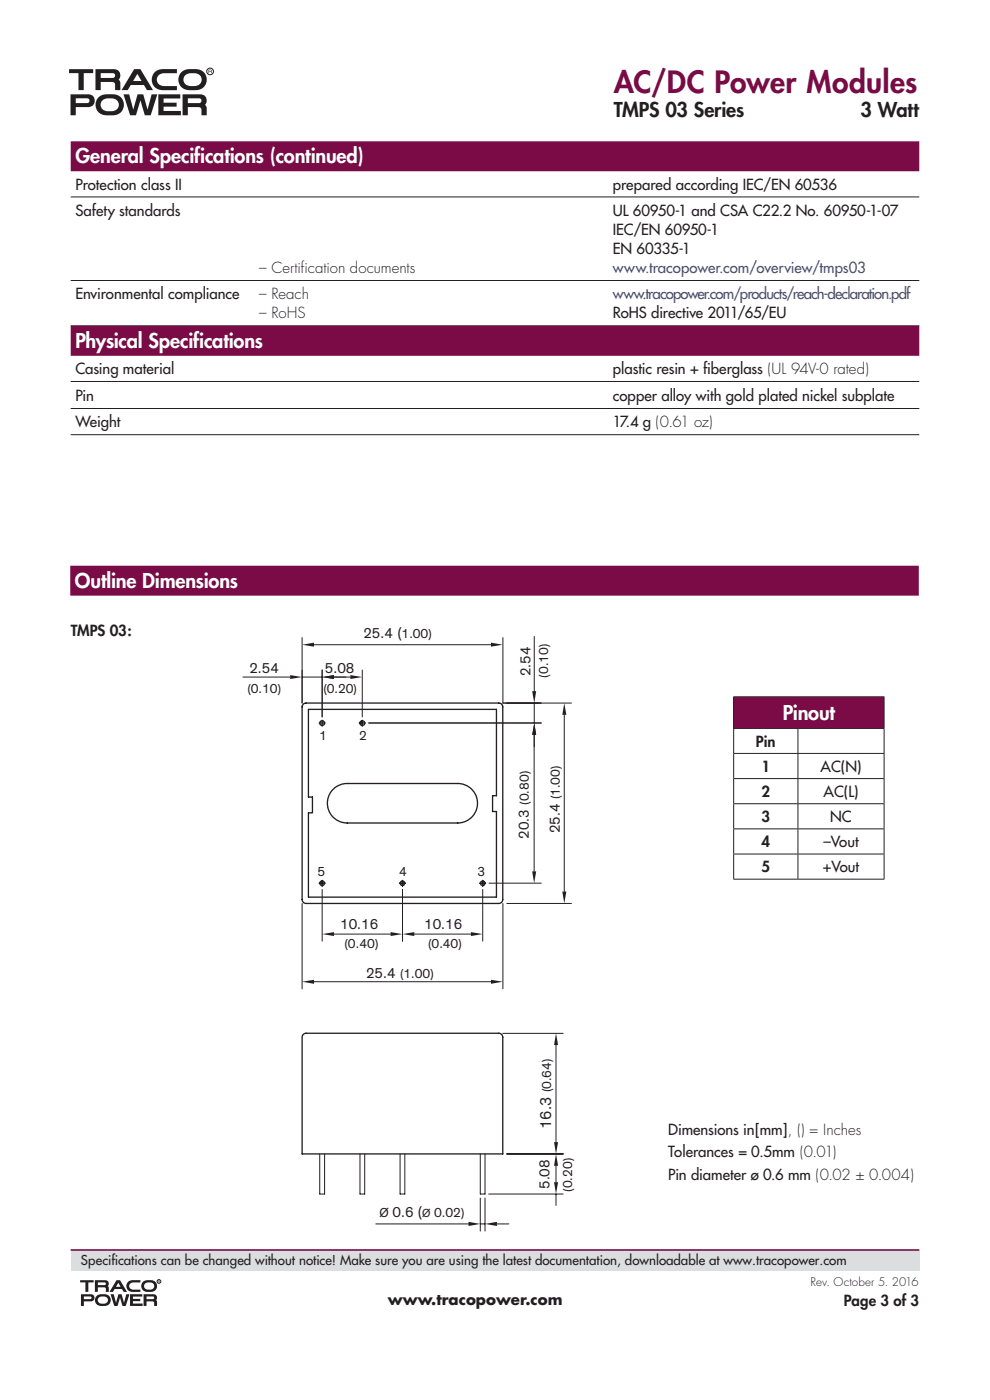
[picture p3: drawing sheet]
<svg xmlns="http://www.w3.org/2000/svg" width="210mm" height="297mm" viewBox="0 0 210 297" stroke-linecap="round" stroke-linejoin="round" font-family="sans-serif">
<g fill="#231f20">
<path d="M33 15.2l1-.5h3.5v.8h-2.6a1.38 1.38 0 0 0-1.6 1.4 1.38 1.38 0 0 0 1.6 1.4h2.6v.8h-2.9a2.25 2.25 0 0 1-2.3-1.4 2.25 2.25 0 0 1 .7-2.5z"/>
<path d="M38.6 15.2a2.25 2.25 0 0 0-.6 2.5 2.25 2.25 0 0 0 2.2 1.4 3.3 3.3 0 0 0 3.2-.8 2.24 2.24 0 0 0 .2-2.4 2.24 2.24 0 0 0-2.1-1.2 3.8 3.8 0 0 0-2.9 .5zM39.2 16.1a2.66 2.66 0 0 1 3.3 0 1.38 1.38 0 0 1 .1 1.5 1.38 1.38 0 0 1-1.4 .7 1.91 1.91 0 0 1-2.2-1v-.8z"/>
<path d="M21 20.5a2.25 2.25 0 0 0-.6 2.6 2.25 2.25 0 0 0 2.3 1.4 3.3 3.3 0 0 0 3.1-.9 2.24 2.24 0 0 0 .2-2.4 2.24 2.24 0 0 0-2-1.2 3.8 3.8 0 0 0-3 .5zM21.6 21.4a2.66 2.66 0 0 1 3.4 0 1.37 1.37 0 0 1 0 1.6 1.37 1.37 0 0 1-1.4 .6 1.91 1.91 0 0 1-2.2-1v-.8z"/>
</g>
<circle cx="44.6" cy="15.2" r=".71" fill="none" stroke="#231f20" stroke-width=".21"/>
<g fill="#231f20">
<path d="M14.6 14.7h5.2v.8h-2v3.6h-1.1v-3.6h-2z"/>
<path d="M26.2 20h1.2l.9 3.2 .9-3.2h1.2l.9 3.2 .9-3.2h1.2l-1.4 4.5h-1.3l-.9-3.2-1 3.2h-1.2z"/>
<path d="M33.6 20h4.6v.9h-3.5v.9h2.8v.8h-2.8v.9h3.7v1h-4.8z"/>
<path d="M28.4 14.7l-2.6 4.4h1.3l.6-1.1h2.8l.7 1.1h1.3l-2.7-4.4zM29.1 15.7l.9 1.5h-1.8z"/>
<path d="M44.2 14.8h.7l-.1 .4 .1 .4-.2-.4h-.4v.4h-.1zM44.3 14.9v.2h.5v-.2z"/>
</g>
<g fill="#231f20">
<path d="M21.4 15.5v1h2.5a.52 .52 0 0 0 .5-.3 .52 .52 0 0 0-.2-.6zM20.3 14.7h3.8a1.32 1.32 0 0 1 1.3 .7 1.32 1.32 0 0 1-.2 1.5l.3 .4v1.8h-1.1v-.8a.69 .69 0 0 0-.7-.9h-2.3v1.7h-1.1z" fill-rule="evenodd"/>
<path d="M15 20v4.5h1.1v-1.8h2.5a1.36 1.36 0 0 0 1.5-1.3 1.36 1.36 0 0 0-1.5-1.4zM16.1 20.9h2.7a.52 .52 0 0 1 .2 .6 .52 .52 0 0 1-.5 .4h-2.4z" fill-rule="evenodd"/>
<path d="M38.7 20v4.5h1.1v-1.8h2.3a.66 .66 0 0 1 .6 .9v.9h1.2l-.1-1.9-.3-.4a1.32 1.32 0 0 0 .2-1.5 1.32 1.32 0 0 0-1.3-.7zM39.8 20.9h2.7a.53 .53 0 0 1 .2 .6 .53 .53 0 0 1-.5 .4h-2.4z" fill-rule="evenodd"/>
</g>
<path d="M15 265.2h180v4.4h-180z" fill="#dcdddf"/>
<path d="M15 265.2h180" fill="none" stroke="#77154d" stroke-width=".35"/>
<g fill="#231f20">
<path d="M27.3 271.8l.8-.2h1.7v.5h-1.5a.77 .77 0 0 0-.9 .7 .77 .77 0 0 0 .9 .8h1.5v.5h-1.7a1.26 1.26 0 0 1-1.2-.8 1.26 1.26 0 0 1 .4-1.5z"/>
<path d="M30.8 272.3l.7-.2a.85 .85 0 0 1 1 .2 .85 .85 0 0 1 0 1.1l-.7 .2a.85 .85 0 0 1-1-.2 .85 .85 0 0 1 0-1.1zM30.4 271.8a1.26 1.26 0 0 0-.4 1.5 1.26 1.26 0 0 0 1.3 .8 1.62 1.62 0 0 0 2-.9 1.24 1.24 0 0 0-1.3-1.6h-1.2z"/>
<path d="M21 275.3l.6-.3a.85 .85 0 0 1 1.1 .3 .85 .85 0 0 1 0 1l-.7 .3a.85 .85 0 0 1-1-.3 .85 .85 0 0 1 0-1zM20.6 274.8a1.26 1.26 0 0 0-.4 1.5 1.26 1.26 0 0 0 1.3 .8 1.62 1.62 0 0 0 1.9-.9 1.24 1.24 0 0 0-1.2-1.6h-1.2z"/>
</g>
<circle cx="33.7" cy="271.8" r=".4" fill="none" stroke="#231f20" stroke-width=".21"/>
<g fill="#231f20">
<path d="M17 271.6h2.9v.5h-1.2v2h-.6v-2h-1.1z"/>
<path d="M23.5 274.6h.6l.5 1.8 .5-1.8h.7l.5 1.8 .5-1.8h.7l-.8 2.4h-.7l-.5-1.7-.6 1.7h-.7z"/>
<path d="M27.6 274.6h2.6v.5h-2v.5h1.5v.4h-1.5v.5h2.1v.5h-2.7z"/>
<path d="M25.1 272.1l.5 .9h-1zM24.7 271.6l-1.5 2.5h.8l.3-.6h1.6l.3 .6h.8l-1.5-2.5z"/>
<path d="M33.6 271.7v.1h.2zM33.5 271.6l.4 .1v.4l-.1-.2-.3 .2z"/>
</g>
<g fill="#231f20">
<path d="M20.1 271.6h2.2a.73 .73 0 0 1 .7 .4 .73 .73 0 0 1-.1 .8l.2 .5v.8h-.6v-.4a.4 .4 0 0 0-.4-.6h-1.3v1h-.7zM20.8 272.1v.5h1.4l.3-.3-.3-.2z" fill-rule="evenodd"/>
<path d="M17.8 275l1.5 .1 .1 .4-.3 .1h-1.3zM17.2 274.6v2.4h.6v-.9h1.4a.76 .76 0 0 0 .8-.8 .76 .76 0 0 0-.8-.7z" fill-rule="evenodd"/>
<path d="M31.1 275l1.5 .1 .1 .4-.3 .1h-1.3zM30.5 274.6v2.4h.6v-.9h1.2a.71 .71 0 0 1 .4 .9h.6v-.7l-.2-.5 .2-.2a.74 .74 0 0 0-.8-1z" fill-rule="evenodd"/>
</g>
<path d="M14.9 123.2h180" fill="none" stroke="#7b0b46" stroke-width="6.3" stroke-linecap="butt"/>
<path d="M155.6 147.8h31.9v6.7h-31.9z" fill="#7b0b46"/>
<g fill="none" stroke="#231f20" stroke-width=".21">
<path d="M15 41.8h180M15 59.5h180M15 69.1h180M15 80.9h180M15 86.7h180M15 92.2h180M155.6 147.8h32M155.6 154.5h32M155.6 159.8h32M155.6 147.9v6.5M155.6 154.6v5.2M155.6 159.9v5.2"/>
<path d="M169.3 154.6v5.2M169.3 159.9v5.2M187.5 147.9v6.5M187.5 154.6v5.2M187.5 159.9v5.2M155.6 165.2h32M155.6 170.5h32M155.6 175.8h32M155.6 165.2v5.2M155.6 170.6v5.2M155.6 175.9v5.2M169.3 165.2v5.2"/>
<path d="M169.3 170.6v5.2M169.3 175.9v5.2M187.5 165.2v5.2M187.5 170.6v5.2M187.5 175.9v5.2M155.6 181.2h32M155.6 186.5h32M155.6 181.2v5.2M169.3 181.2v5.2M187.5 181.2v5.2M103.7 253.3h15.8M107.5 244.8h12"/>
<path d="M117.9 247.3v3.5M117.9 253.3v2.4"/>
</g>
<path d="M15 33.2h180M15 72.3h180M157 151.3h29.1" fill="none" stroke="#7b0b46" stroke-width="6.3" stroke-linecap="butt"/>
<path d="M64.4 149.3l.5-.1h40.9a.83 .83 0 0 1 .8 .8v40.8a.83 .83 0 0 1-.8 .9h-40.9a.83 .83 0 0 1-.8-.9v-40.9zM65.4 150.5h39.9v18.3h-.8v3.4h.8v18.1h-39.9v-17.9h.9v-3.3h-.9zM70.5 167.6l.1-.1a4.8 4.8 0 0 1 2.5-1.3h24a4.2 4.2 0 0 1 4.1 3.6l.1 .9a4.2 4.2 0 0 1-4.2 3.9h-23.5a4.2 4.2 0 0 1-4.2-3.9l.2-1.5 .5-1zM64.3 219.5l.5-.3h41a.84 .84 0 0 1 .8 .8v24.8h-42.5v-24.8z" fill="none" stroke="#231f20" stroke-width=".28"/>
<g fill="#231f20">
<path d="M117.9 244.8l.5 2.5h-.9z"/>
<path d="M117.5 250.8h.9l-.5 2.5z"/>
</g>
<path d="M107.5 149.2h13.7M119.7 151.7v37.4M107.5 191.7h13.7" fill="none" stroke="#231f20" stroke-width=".21"/>
<g fill="#231f20">
<path d="M119.7 149.2l.4 2.5h-.8z"/>
<path d="M119.3 189.1h.8l-.4 2.6z"/>
</g>
<path d="M107.5 149.2h7.2M106.6 219.2h12.9M117.9 221.7v20.6M107.5 244.8h12" fill="none" stroke="#231f20" stroke-width=".21"/>
<g fill="#231f20">
<path d="M117.5 242.3h.9l-.5 2.5z"/>
<path d="M117.9 219.2l.5 2.5h-.9z"/>
</g>
<path d="M68.3 152.8v1.2" fill="none" stroke="#231f20" stroke-width=".28"/>
<path d="M64.1 135.3v13.9M66.6 136.8h37.5M106.7 135.3v13.9" fill="none" stroke="#231f20" stroke-width=".21"/>
<g fill="#231f20">
<path d="M64.1 136.8l2.5-.5v.9z"/>
<path d="M104.1 136.3l2.5 .5-2.5 .4z"/>
</g>
<path d="M51.5 143.6h10.1M64.1 142.1v7.1M64.1 143.6h4.2M68.3 142.1v10M70.8 143.6h2.6M106.7 149.2h7.5" fill="none" stroke="#231f20" stroke-width=".21"/>
<path d="M67.7 153.4h1.3" fill="none" stroke="#231f20" stroke-width=".28"/>
<g fill="#231f20">
<path d="M68.3 143.6l2.5-.4v.8z"/>
<path d="M61.6 143.2l2.5 .4-2.5 .4z"/>
</g>
<path d="M68.3 142.1v10M70.8 143.6h3.5M76.8 142.1v10" fill="none" stroke="#231f20" stroke-width=".21"/>
<g fill="#231f20">
<path d="M68.3 143.6l2.5-.4v.8z"/>
<path d="M74.3 143.2l2.5 .4-2.5 .4z"/>
</g>
<path d="M68.3 188.7v11M70.8 198.2h12.1M85.4 188.7v11" fill="none" stroke="#231f20" stroke-width=".21"/>
<g fill="#231f20">
<path d="M82.9 197.7l2.5 .5-2.5 .4z"/>
<path d="M68.3 198.2l2.5-.5v.9z"/>
</g>
<path d="M85.4 188.7v11M87.9 198.2h12M102.4 188.7v11" fill="none" stroke="#231f20" stroke-width=".21"/>
<g fill="#231f20">
<path d="M85.4 198.2l2.5-.5v.9z"/>
<path d="M99.9 197.7l2.5 .5-2.5 .4z"/>
</g>
<path d="M64.1 191.7v18.1M106.7 191.7v18.1M66.6 208.3h37.5" fill="none" stroke="#231f20" stroke-width=".21"/>
<g fill="#231f20">
<path d="M104.1 207.9l2.5 .4-2.5 .4z"/>
<path d="M64.1 208.3l2.5-.4v.8z"/>
</g>
<path d="M78.2 153.4h36.6M113.3 155.9v29M103.7 187.4h11.1" fill="none" stroke="#231f20" stroke-width=".21"/>
<g fill="#231f20">
<path d="M113.3 153.4l.4 2.5h-.8z"/>
<path d="M112.9 184.9h.8l-.4 2.5z"/>
</g>
<path d="M113.3 135v11.6M78.2 153.4h36.6M106.7 149.2h8.1M113.3 149.2v4.2M113.3 155.9v2.5" fill="none" stroke="#231f20" stroke-width=".21"/>
<g fill="#231f20">
<path d="M113.3 153.4l.4 2.5h-.8z"/>
<path d="M112.9 146.6h.8l-.4 2.6z"/>
</g>
<path d="M67.8 244.8v8.5h1.1v-8.5M76.4 244.8v8.5h1v-8.5M79.7 259.6h19.7M84.9 244.8v8.5h1v-8.5M101.9 254.2v7M101.9 259.6h1M101.9 244.8v8.5h1v-8.5M102.9 254.2v7M105.4 259.6h2.5" fill="none" stroke="#231f20" stroke-width=".21"/>
<g fill="none" stroke="#231f20" stroke-width=".28">
<path d="M76.2 153.4h1.3M76.8 152.8v1.2M67.7 187.4h1.3M68.3 186.8v1.2M84.7 187.4h1.3M85.4 186.8v1.2M101.8 187.4h1.2M102.4 186.8v1.2"/>
<circle cx="68.3" cy="153.4" r=".51"/>
<circle cx="76.9" cy="153.4" r=".52"/>
<circle cx="68.3" cy="187.4" r=".5"/>
<circle cx="85.4" cy="187.4" r=".5"/>
<circle cx="102.4" cy="187.4" r=".5"/>
</g>
<g fill="#231f20">
<path d="M102.9 259.6l2.5-.4v.9z"/>
<path d="M99.4 259.2l2.5 .4-2.5 .5z"/>
</g>
<text font-size="6.3" fill="#7b0b46" x="130.2" y="19.8">AC/DC Power Modules</text>
<g font-size="4.2" fill="#231f20">
<text x="130.2" y="24.7">TMPS 03 Series</text>
<text x="182.6" y="24.7">3 Watt</text>
</g>
<g font-size="4.2" fill="#fff">
<text x="16" y="34.7">General Specifications (continued)</text>
<text x="16" y="73.8">Physical Specifications</text>
<text x="15.9" y="124.7">Outline Dimensions</text>
<text x="166" y="152.8">Pinout</text>
</g>
<g font-size="3.4" fill="#231f20">
<text x="116.9" y="239.5" transform="rotate(-90 116.9 239.5)">16.3</text>
<text x="88.7" y="258.3">(</text>
</g>
<g font-size="3.2" fill="#231f20">
<text x="16" y="40.2">Protection class II</text>
<text x="130" y="40.2">prepared according IEC/EN 60536</text>
<text x="16" y="45.8">Safety standards</text>
<text x="130" y="45.8">UL 60950-1 and CSA C22.2 No. 60950-1-07</text>
<text x="130" y="49.8">IEC/EN 60950-1</text>
<text x="130" y="53.9">EN 60335-1</text>
<text x="55" y="57.9">– Certification documents</text>
<text x="16" y="63.5">Environmental compliance</text>
<text x="55" y="63.5">– Reach</text>
<text x="55" y="67.5">– RoHS</text>
<text x="130" y="67.5">RoHS directive 2011/65/EU</text>
<text x="16" y="79.4">Casing material</text>
<text x="130" y="79.4">plastic resin + fiberglass (UL 94V-0 rated)</text>
<text x="16" y="85.1">Pin</text>
<text x="130" y="85.1">copper alloy with gold plated nickel subplate</text>
<text x="16" y="90.6">Weight</text>
<text x="130" y="90.6">17.4 g (0.61 oz)</text>
<text x="15" y="135">TMPS 03:</text>
<text x="160.3" y="158.4">Pin</text>
<text x="161.5" y="163.8">1</text>
<text x="174.1" y="163.8">AC(N)</text>
<text x="161.5" y="169.1">2</text>
<text x="174.7" y="169.1">AC(L)</text>
<text x="161.5" y="174.4">3</text>
<text x="161.5" y="179.8">4</text>
<text x="174.7" y="179.8">–Vout</text>
<text x="176.1" y="174.4">NC</text>
<text x="161.5" y="185.1">5</text>
<text x="174.5" y="185.1">+Vout</text>
<text x="141.7" y="240.8">Dimensions in[mm], () = Inches</text>
<text x="141.7" y="245.5">Tolerances = 0.5mm (0.01)</text>
<text x="141.7" y="250.3">Pin diameter ø 0.6 mm (0.02 ± 0.004)</text>
<text x="82.3" y="276.9">www.tracopower.com</text>
<text x="179" y="277">Page 3 of 3</text>
</g>
<g font-size="3.2" fill="#3a4894">
<text x="130" y="57.9">www.tracopower.com/overview/tmps03</text>
<text x="130" y="63.5">www.tracopower.com/products/reach-declaration.pdf</text>
</g>
<g font-size="3.1" fill="#231f20">
<text x="77.1" y="135.3">25.4 (1.00)</text>
<text x="52.9" y="142.8">2.54</text>
<text x="68.9" y="142.8">5.08</text>
<text x="112.5" y="143.5" transform="rotate(-90 112.5 143.5)">2.54</text>
<text x="112.2" y="178" transform="rotate(-90 112.2 178)">20.3 (0.80)</text>
<text x="118.7" y="176.8" transform="rotate(-90 118.7 176.8)">25.4 (1.00)</text>
<text x="72.2" y="197.1">10.16</text>
<text x="90" y="197.1">10.16</text>
<text x="77.6" y="207.5">25.4 (1.00)</text>
<text x="116.6" y="252.2" transform="rotate(-90 116.6 252.2)">5.08</text>
</g>
<g font-size="2.8" fill="#231f20">
<text x="116.3" y="143.8" transform="rotate(-90 116.3 143.8)">(0.10)</text>
<text x="52.5" y="147">(0.10)</text>
<text x="68.6" y="147.1">(0.20)</text>
<text x="67.7" y="157">1</text>
<text x="76.2" y="157">2</text>
<text x="67.4" y="185.9">5</text>
<text x="84.6" y="185.9">4</text>
<text x="101.3" y="185.9">3</text>
<text x="73" y="201.2">(0.40)</text>
<text x="90.8" y="201.2">(0.40)</text>
<text x="116.9" y="231.7" transform="rotate(-90 116.9 231.7)">(0.64)</text>
<text x="121.4" y="252.9" transform="rotate(-90 121.4 252.9)">(0.20)</text>
<text x="80.5" y="258.3">Ø 0.6</text>
<text x="17.2" y="268.3">Specif</text>
<text x="23.6" y="268.3">ications can be changed without notice! Make sure you are using the latest documentation, downloadable at www.tracopower.com</text>
</g>
<g font-size="2.5" fill="#231f20">
<text x="89.5" y="258.3">Ø 0.02)</text>
<text x="172" y="272.9">Rev. October 5. 2016</text>
</g>
</svg>
